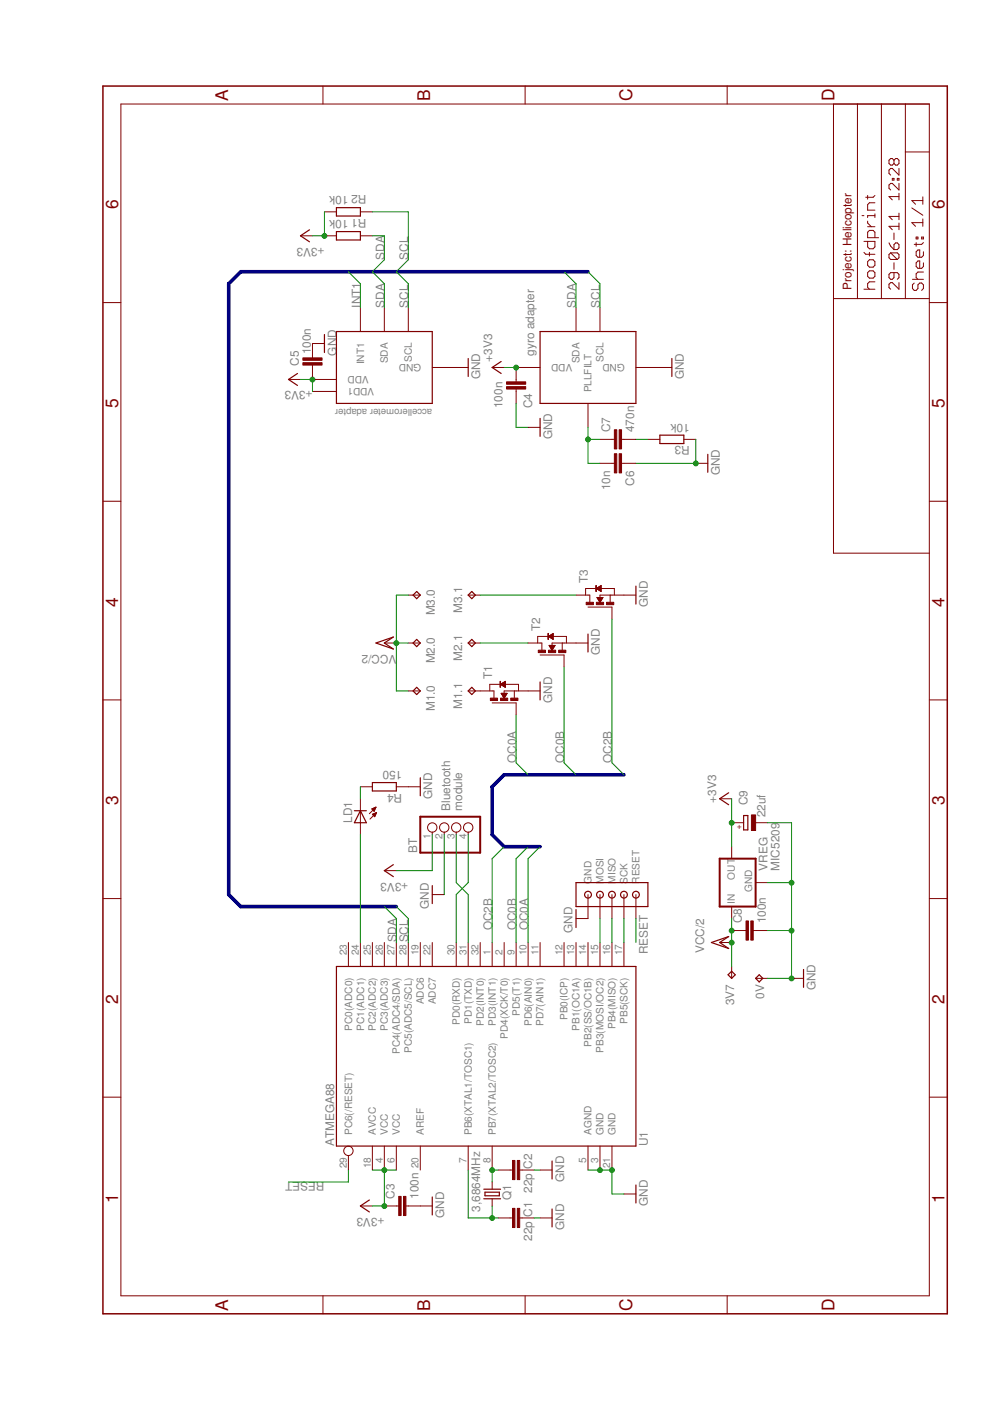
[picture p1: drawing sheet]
<svg xmlns="http://www.w3.org/2000/svg" width="210mm" height="297mm" viewBox="0 0 210 297" stroke-linecap="round" stroke-linejoin="round" font-family="sans-serif">
<g fill="#800000" stroke="#800000" stroke-width=".25">
<path d="M71.3 204.9v38.1z"/>
<path d="M71.3 204.9h63.5z"/>
<path d="M134.8 204.9v38.1z"/>
<path d="M71.3 243h63.5z"/>
<path d="M81.5 184.6l1.9-1.3z"/>
<path d="M81.5 184.6l1.9 1.3z"/>
<path d="M76.4 255.7l1.9-1.3z"/>
<path d="M76.4 255.7l1.9 1.3z"/>
<path d="M91.7 187.8v3.8z"/>
<path d="M134.8 70.3v15.2z"/>
<path d="M114.5 70.3h20.3z"/>
<path d="M114.5 70.3v15.2z"/>
<path d="M114.5 85.5h20.3z"/>
<path d="M91.7 70.3v15.2z"/>
<path d="M71.3 70.3h20.4z"/>
<path d="M71.3 70.3v15.2z"/>
<path d="M71.3 85.5h20.4z"/>
<path d="M142.4 76v3.8z"/>
<path d="M99.3 76v3.8z"/>
<path d="M104.3 77.9l2-1.3z"/>
<path d="M104.3 77.9l2 1.3z"/>
<path d="M61.2 80.5l1.9-1.3z"/>
<path d="M61.2 80.5l1.9 1.2z"/>
<path d="M134.8 251.2v3.9z"/>
<path d="M102.8 253.5h3.1z"/>
<path d="M105.9 252.8v.7z"/>
<path d="M102.8 252.8h3.1z"/>
<path d="M102.8 252.8v.7z"/>
<path d="M102.6 252.1h3.5z"/>
<path d="M102.6 254.2h3.5z"/>
<path d="M68.8 70.9v3.8z"/>
<path d="M114.5 88.7v3.8z"/>
<path d="M91.7 253.8v3.8z"/>
<path d="M117 246.2v3.8z"/>
<path d="M117 256.3v3.8z"/>
<path d="M71.3 49.1h5.1z"/>
<path d="M71.3 50.9h5.1z"/>
<path d="M71.3 49.1v1.8z"/>
<path d="M76.4 49.1v1.8z"/>
<path d="M71.3 44h5.1z"/>
<path d="M71.3 45.8h5.1z"/>
<path d="M71.3 44v1.8z"/>
<path d="M76.4 44v1.8z"/>
<path d="M63.7 50l1.9-1.3z"/>
<path d="M63.7 50l1.9 1.3z"/>
<path d="M122.1 192.2h15.3z"/>
<path d="M122.1 187.1v5.1z"/>
<path d="M122.1 187.1h15.3z"/>
<path d="M137.4 187.1v5.1z"/>
<path d="M122.1 192.8v3.9z"/>
<path d="M99.3 146.5l.7 .8z"/>
<path d="M99.3 146.5l.7-.8z"/>
<path d="M100 145.7l.8 .8z"/>
<path d="M100.8 146.5l-.8 .8z"/>
<path d="M88.3 145.7l.8 .8z"/>
<path d="M89.1 146.5l-.8 .8z"/>
<path d="M87.6 146.5l.7 .8z"/>
<path d="M87.6 146.5l.7-.8z"/>
<path d="M99.3 136.3l.7 .8z"/>
<path d="M100 135.6l-.7 .7z"/>
<path d="M100 135.6l.8 .7z"/>
<path d="M100.8 136.3l-.8 .8z"/>
<path d="M88.3 135.6l.8 .7z"/>
<path d="M89.1 136.3l-.8 .8z"/>
<path d="M87.6 136.3l.7 .8z"/>
<path d="M87.6 136.3l.7-.7z"/>
<path d="M99.3 126.2l.7 .7z"/>
<path d="M99.3 126.2l.7-.8z"/>
<path d="M100 125.4l.8 .8z"/>
<path d="M100.8 126.2l-.8 .7z"/>
<path d="M88.3 125.4l.8 .8z"/>
<path d="M89.1 126.2l-.8 .7z"/>
<path d="M87.6 126.2l.7 .7z"/>
<path d="M87.6 126.2l.7-.8z"/>
<path d="M139.9 92.3h5.1z"/>
<path d="M139.9 94h5.1z"/>
<path d="M139.9 92.3v1.7z"/>
<path d="M145 92.3v1.7z"/>
<path d="M150.1 96.3v3.8z"/>
<path d="M134.8 124.3v3.8z"/>
<path d="M124.7 134.4v3.8z"/>
<path d="M114.5 144.6v3.8z"/>
<path d="M155.9 206.7l-.8 .7z"/>
<path d="M154.4 206.7l.7 .7z"/>
<path d="M154.4 206.7l.7-.8z"/>
<path d="M155.1 205.9l.8 .8z"/>
<path d="M160.2 207.4l.8 .8z"/>
<path d="M160.2 207.4l.8-.7z"/>
<path d="M161 206.7l.7 .7z"/>
<path d="M161.7 207.4l-.7 .8z"/>
<path d="M170.4 205.5v3.8z"/>
<path d="M152.6 169.4l1.9-1.3z"/>
<path d="M152.6 169.4l1.9 1.2z"/>
<path d="M152.6 199.8l1.9-1.2z"/>
<path d="M152.6 199.8l1.9 1.3z"/>
<path d="M150.8 199.8l3.7 1.3z"/>
<path d="M150.8 199.8l3.7-1.2z"/>
<path d="M81.5 136.3l1.9-1.2z"/>
<path d="M81.5 136.3l1.9 1.3z"/>
<path d="M79.7 136.3l3.7 1.3z"/>
<path d="M79.7 136.3l3.7-1.2z"/>
<path d="M158.6 172.9v3.1z"/>
<path d="M157.7 172.9h.9z"/>
<path d="M157.7 176h.9z"/>
<path d="M157.7 172.9v3.1z"/>
<path d="M79 165.9h5z"/>
<path d="M79 167.7h5z"/>
<path d="M79 165.9v1.8z"/>
<path d="M84 165.9v1.8z"/>
<path d="M76.4 171.9l-1.3 2.5z"/>
<path d="M76.4 171.9l1.3 2.5z"/>
<path d="M75.1 171.9h1.3z"/>
<path d="M76.4 171.9h1.3z"/>
<path d="M75.1 174.4h1.3z"/>
<path d="M76.4 174.4h1.3z"/>
<path d="M89.1 164.9v3.8z"/>
</g>
<g fill="#800000" stroke="#800000" stroke-width=".21">
<path d="M132.3 199.8v5.1z"/>
<path d="M104.3 243v5.1z"/>
<path d="M99.3 243v5.1z"/>
<path d="M127.2 243v5.1z"/>
<path d="M129.7 243v5.1z"/>
<path d="M81.5 243v5.1z"/>
<path d="M84 243v5.1z"/>
<path d="M124.7 243v5.1z"/>
<path d="M89.1 243v5.1z"/>
<path d="M79 243v5.1z"/>
<path d="M129.7 199.8v5.1z"/>
<path d="M127.2 199.8v5.1z"/>
<path d="M124.7 199.8v5.1z"/>
<path d="M122.1 199.8v5.1z"/>
<path d="M119.6 199.8v5.1z"/>
<path d="M114.5 199.8v5.1z"/>
<path d="M112 199.8v5.1z"/>
<path d="M109.4 199.8v5.1z"/>
<path d="M106.9 199.8v5.1z"/>
<path d="M104.3 199.8v5.1z"/>
<path d="M101.8 199.8v5.1z"/>
<path d="M99.3 199.8v5.1z"/>
<path d="M96.7 199.8v5.1z"/>
<path d="M91.7 199.8v5.1z"/>
<path d="M89.1 199.8v5.1z"/>
<path d="M86.6 199.8v5.1z"/>
<path d="M84 199.8v5.1z"/>
<path d="M81.5 199.8v5.1z"/>
<path d="M79 199.8v5.1z"/>
<path d="M76.4 199.8v5.1z"/>
<path d="M73.9 199.8v5.1z"/>
<path d="M73.9 245v3.1z"/>
<path d="M91.7 176.4v.6z"/>
<path d="M94.2 176.4v.6z"/>
<path d="M96.7 176.4v.6z"/>
<path d="M99.3 176.4v.6z"/>
<path d="M81.5 184.6h2.5z"/>
<path d="M76.4 255.7h2.6z"/>
<path d="M91.7 189.7h2.5z"/>
<path d="M109.4 77.9h5.1z"/>
<path d="M134.8 77.9h5.1z"/>
<path d="M122.1 65.2v5.1z"/>
<path d="M127.2 65.2v5.1z"/>
<path d="M124.7 85.5v5.1z"/>
<path d="M66.3 80.5h5z"/>
<path d="M91.7 77.9h5z"/>
<path d="M81.5 65.2v5.1z"/>
<path d="M86.6 65.2v5.1z"/>
<path d="M66.3 83h5z"/>
<path d="M76.4 65.2v5.1z"/>
<path d="M139.9 77.9h2.5z"/>
<path d="M96.7 77.9h2.6z"/>
<path d="M104.3 77.9h2.6z"/>
<path d="M61.2 80.5h2.5z"/>
<path d="M132.3 253.1h2.5z"/>
<path d="M104.3 250.6v1.5z"/>
<path d="M104.3 254.2v1.5z"/>
<path d="M105.6 258.2h2.6z"/>
<path d="M110.7 258.2h2.5z"/>
<path d="M108.2 258.2h.5z"/>
<path d="M110.2 258.2h.5z"/>
<path d="M105.6 248.1h2.6z"/>
<path d="M110.7 248.1h2.5z"/>
<path d="M108.2 248.1h.5z"/>
<path d="M110.2 248.1h.5z"/>
<path d="M81.5 255.7h2.5z"/>
<path d="M86.6 255.7h2.5z"/>
<path d="M84 255.7h.5z"/>
<path d="M86.1 255.7h.5z"/>
<path d="M109.4 77.9v2.6z"/>
<path d="M109.4 83v2.5z"/>
<path d="M109.4 80.5v.5z"/>
<path d="M109.4 82.5v.5z"/>
<path d="M66.3 77.9v2.6z"/>
<path d="M66.3 72.8v2.6z"/>
<path d="M66.3 77.4v.5z"/>
<path d="M66.3 75.4v.5z"/>
<path d="M66.3 72.8h2.5z"/>
<path d="M112 90.6h2.5z"/>
<path d="M89.1 255.7h2.6z"/>
<path d="M114.5 248.1h2.5z"/>
<path d="M114.5 258.2h2.5z"/>
<path d="M68.8 50h2.5z"/>
<path d="M76.4 50h2.6z"/>
<path d="M68.8 44.9h2.5z"/>
<path d="M76.4 44.9h2.6z"/>
<path d="M63.7 50h2.6z"/>
<path d="M124.7 189.7v5.1z"/>
<path d="M127.2 189.7v5.1z"/>
<path d="M129.7 189.7v5.1z"/>
<path d="M132.3 189.7v5.1z"/>
<path d="M134.8 189.7v5.1z"/>
<path d="M122.1 194.8h2.6z"/>
<path d="M99.3 146.5h2.5z"/>
<path d="M86.6 146.5h2.5z"/>
<path d="M99.3 136.3h2.5z"/>
<path d="M86.6 136.3h2.5z"/>
<path d="M99.3 126.2h2.5z"/>
<path d="M86.6 126.2h2.5z"/>
<path d="M132.3 98.2h2.5z"/>
<path d="M127.2 98.2h2.5z"/>
<path d="M131.8 98.2h.5z"/>
<path d="M129.7 98.2h.6z"/>
<path d="M127.2 93.2h2.5z"/>
<path d="M132.3 93.2h2.5z"/>
<path d="M129.7 93.2h.6z"/>
<path d="M131.8 93.2h.5z"/>
<path d="M137.4 93.2h2.5z"/>
<path d="M145 93.2h2.5z"/>
<path d="M147.5 98.2h2.6z"/>
<path d="M101.8 146.5h2.5z"/>
<path d="M109.4 146.5h2.6z"/>
<path d="M109.4 149v2.6z"/>
<path d="M106.9 146.5v.5z"/>
<path d="M109 146.5v1.5z"/>
<path d="M104.3 149h5.1z"/>
<path d="M106.9 146.5h2.1z"/>
<path d="M107.1 145.1h2.8z"/>
<path d="M109.9 145.1v1.4z"/>
<path d="M104.7 146.5v1.5z"/>
<path d="M104.3 146.5h.4z"/>
<path d="M103.8 145.1v1.4z"/>
<path d="M103.8 145.1h2.3z"/>
<path d="M106.3 147l.6 1z"/>
<path d="M106.3 147h1.2z"/>
<path d="M107.5 147l-.6 1z"/>
<path d="M107.4 147v.2z"/>
<path d="M107.3 147v.3z"/>
<path d="M107.3 147v.4z"/>
<path d="M107.2 147v.5z"/>
<path d="M107.1 147v.6z"/>
<path d="M107.1 147v.7z"/>
<path d="M107 147v.8z"/>
<path d="M106.9 147v1z"/>
<path d="M106.8 147v1z"/>
<path d="M106.8 147v.8z"/>
<path d="M106.7 147v.7z"/>
<path d="M106.6 147v.6z"/>
<path d="M106.6 147v.5z"/>
<path d="M106.5 147v.4z"/>
<path d="M106.4 147v.3z"/>
<path d="M106.4 147v.2z"/>
<path d="M106.1 145.1l1-.6z"/>
<path d="M107.1 144.5v1.2z"/>
<path d="M106.1 145.1l1 .6z"/>
<path d="M107 144.6v1z"/>
<path d="M106.9 144.6v1z"/>
<path d="M106.8 144.7v.8z"/>
<path d="M106.7 144.7v.8z"/>
<path d="M106.6 144.8v.6z"/>
<path d="M106.5 144.9v.4z"/>
<path d="M106.4 144.9v.4z"/>
<path d="M106.4 144.9v.3z"/>
<path d="M106.3 145v.2z"/>
<path d="M106.2 145v.2z"/>
<path d="M109 146.5h.4z"/>
<path d="M112 136.3h2.5z"/>
<path d="M119.6 136.3h2.5z"/>
<path d="M119.6 138.9v2.5z"/>
<path d="M117 136.3v.5z"/>
<path d="M119.2 136.3v1.6z"/>
<path d="M114.5 138.9h5.1z"/>
<path d="M117 136.3h2.2z"/>
<path d="M117.3 134.9h2.8z"/>
<path d="M120.1 134.9v1.4z"/>
<path d="M114.9 136.3v1.6z"/>
<path d="M114.5 136.3h.4z"/>
<path d="M114 134.9v1.4z"/>
<path d="M114 134.9h2.3z"/>
<path d="M116.4 136.8l.6 1.1z"/>
<path d="M116.4 136.8h1.3z"/>
<path d="M117.7 136.8l-.7 1.1z"/>
<path d="M117.6 136.8v.2z"/>
<path d="M117.5 136.8v.3z"/>
<path d="M117.5 136.8v.4z"/>
<path d="M117.4 136.8v.5z"/>
<path d="M117.3 136.8v.6z"/>
<path d="M117.2 136.8v.7z"/>
<path d="M117.2 136.8v.8z"/>
<path d="M117.1 136.8v1z"/>
<path d="M117 136.8v1z"/>
<path d="M117 136.8v.9z"/>
<path d="M116.9 136.8v.8z"/>
<path d="M116.8 136.8v.7z"/>
<path d="M116.8 136.8v.6z"/>
<path d="M116.7 136.8v.5z"/>
<path d="M116.6 136.8v.4z"/>
<path d="M116.5 136.8v.3z"/>
<path d="M116.3 134.9l1-.6z"/>
<path d="M117.3 134.3v1.3z"/>
<path d="M116.3 134.9l1 .7z"/>
<path d="M117.2 134.3v1.2z"/>
<path d="M117.2 134.4v1.1z"/>
<path d="M117.1 134.4v1z"/>
<path d="M117 134.5v.9z"/>
<path d="M116.9 134.6v.7z"/>
<path d="M116.8 134.6v.7z"/>
<path d="M116.8 134.6v.6z"/>
<path d="M116.7 134.7v.5z"/>
<path d="M116.6 134.7v.4z"/>
<path d="M116.5 134.8v.3z"/>
<path d="M116.4 134.9v.1z"/>
<path d="M119.2 136.3h.4z"/>
<path d="M122.1 126.2h2.6z"/>
<path d="M129.7 126.2h2.6z"/>
<path d="M129.7 128.7v2.6z"/>
<path d="M127.2 126.2v.5z"/>
<path d="M129.4 126.2v1.5z"/>
<path d="M124.7 128.7h5z"/>
<path d="M127.2 126.2h2.2z"/>
<path d="M127.5 124.8h2.8z"/>
<path d="M130.3 124.8v1.4z"/>
<path d="M125.1 126.2v1.5z"/>
<path d="M124.7 126.2h.4z"/>
<path d="M124.2 124.8v1.4z"/>
<path d="M124.2 124.8h2.2z"/>
<path d="M126.6 126.7l.6 1z"/>
<path d="M126.6 126.7h1.2z"/>
<path d="M127.8 126.7l-.6 1z"/>
<path d="M127.7 126.7v.2z"/>
<path d="M127.7 126.7v.3z"/>
<path d="M127.6 126.7v.4z"/>
<path d="M127.5 126.7v.5z"/>
<path d="M127.4 126.7v.6z"/>
<path d="M127.4 126.7v.7z"/>
<path d="M127.3 126.7v.8z"/>
<path d="M127.2 126.7v1z"/>
<path d="M127.1 126.7v.9z"/>
<path d="M127.1 126.7v.8z"/>
<path d="M127 126.7v.7z"/>
<path d="M127 126.7v.6z"/>
<path d="M126.9 126.7v.5z"/>
<path d="M126.8 126.7v.4z"/>
<path d="M126.7 126.7v.3z"/>
<path d="M126.7 126.7v.1z"/>
<path d="M126.4 124.8l1.1-.7z"/>
<path d="M127.5 124.1v1.3z"/>
<path d="M126.4 124.8l1.1 .6z"/>
<path d="M127.4 124.2v1.2z"/>
<path d="M127.4 124.2v1.1z"/>
<path d="M127.3 124.2v1.1z"/>
<path d="M127.2 124.3v1z"/>
<path d="M127.1 124.3v.9z"/>
<path d="M127.1 124.4v.8z"/>
<path d="M127 124.4v.7z"/>
<path d="M127 124.5v.6z"/>
<path d="M126.9 124.5v.6z"/>
<path d="M126.8 124.5v.5z"/>
<path d="M126.7 124.6v.4z"/>
<path d="M126.7 124.6v.3z"/>
<path d="M126.6 124.7v.2z"/>
<path d="M129.4 126.2h.3z"/>
<path d="M132.3 126.2h2.5z"/>
<path d="M122.1 136.3h2.6z"/>
<path d="M112 146.5h2.5z"/>
<path d="M192 22.1h5z"/>
<path d="M186.9 22.1h5.1z"/>
<path d="M181.8 22.1h5.1z"/>
<path d="M176.7 22.1h5.1z"/>
<path d="M176.7 117.3h20.3z"/>
<path d="M176.7 63.3v54z"/>
<path d="M176.7 22.1v41.2z"/>
<path d="M192 32.2h5z"/>
<path d="M192 22.1v10.1z"/>
<path d="M192 32.2v31.1z"/>
<path d="M192 63.3h5z"/>
<path d="M186.9 63.3h5.1z"/>
<path d="M186.9 22.1v41.2z"/>
<path d="M181.8 63.3h5.1z"/>
<path d="M181.8 22.1v41.2z"/>
<path d="M176.7 63.3h5.1z"/>
<path d="M183.2 61.3h2.3z"/>
<path d="M184 60.9l.3 .4z"/>
<path d="M184 60.1v.8z"/>
<path d="M184 60.1l.3-.3z"/>
<path d="M184.3 59.8h1.2z"/>
<path d="M185.5 57.8v.8z"/>
<path d="M185.1 57.4l.4 .4z"/>
<path d="M184.3 57.4h.8z"/>
<path d="M184.3 57.4l-.3 .4z"/>
<path d="M184 57.8v.8z"/>
<path d="M184 58.6l.3 .4z"/>
<path d="M184.3 59h.8z"/>
<path d="M185.1 59l.4-.4z"/>
<path d="M185.5 55.5v.7z"/>
<path d="M185.1 55.1l.4 .4z"/>
<path d="M184.3 55.1h.8z"/>
<path d="M184.3 55.1l-.3 .4z"/>
<path d="M184 55.5v.7z"/>
<path d="M184 56.2l.3 .4z"/>
<path d="M184.3 56.6h.8z"/>
<path d="M185.5 56.2l-.4 .4z"/>
<path d="M183.6 53.9h1.9z"/>
<path d="M183.2 53.5l.4 .4z"/>
<path d="M184.3 53.5v.8z"/>
<path d="M183.2 51.2h2.3z"/>
<path d="M185.5 51.2v1.1z"/>
<path d="M185.5 52.3l-.4 .4z"/>
<path d="M184.3 52.7h.8z"/>
<path d="M184 52.3l.3 .4z"/>
<path d="M184 51.2v1.1z"/>
<path d="M184 50.4h2.3z"/>
<path d="M184 49.2v1.2z"/>
<path d="M184 49.2l.3-.3z"/>
<path d="M184.3 48.9h.8z"/>
<path d="M185.1 48.9l.4 .3z"/>
<path d="M185.5 49.2v1.2z"/>
<path d="M184 48.1h1.5z"/>
<path d="M184 47.3l.7 .8z"/>
<path d="M184 46.9v.4z"/>
<path d="M184 45.7v.4z"/>
<path d="M184 45.7h1.5z"/>
<path d="M185.5 45.3v.8z"/>
<path d="M182.8 45.7h.4z"/>
<path d="M184 44.6h1.5z"/>
<path d="M184 43.4v1.2z"/>
<path d="M184.3 43l-.3 .4z"/>
<path d="M184.3 43h1.2z"/>
<path d="M183.6 41.8h1.5z"/>
<path d="M185.1 41.8l.4-.4z"/>
<path d="M184 41.4v.8z"/>
<path d="M190.6 59.9v1.4z"/>
<path d="M189.2 59.9l1.4 1.4z"/>
<path d="M188.8 59.9h.4z"/>
<path d="M188.5 60.3l.3-.4z"/>
<path d="M188.5 60.3v.7z"/>
<path d="M188.5 61l.3 .3z"/>
<path d="M190.2 59.2l.4-.3z"/>
<path d="M190.6 58.2v.7z"/>
<path d="M190.2 57.8l.4 .4z"/>
<path d="M188.8 57.8h1.4z"/>
<path d="M188.8 57.8l-.3 .4z"/>
<path d="M188.5 58.2v.7z"/>
<path d="M188.5 58.9l.3 .3z"/>
<path d="M188.8 59.2h.4z"/>
<path d="M189.2 59.2l.3-.3z"/>
<path d="M189.5 57.8v1.1z"/>
<path d="M189.5 55.7v1.4z"/>
<path d="M188.8 55h1.4z"/>
<path d="M188.5 54.7l.3 .3z"/>
<path d="M188.5 54v.7z"/>
<path d="M188.5 54l.3-.4z"/>
<path d="M188.8 53.6h1.4z"/>
<path d="M190.2 53.6l.4 .4z"/>
<path d="M190.6 54v.7z"/>
<path d="M190.6 54.7l-.4 .3z"/>
<path d="M188.8 53.6l1.4 1.4z"/>
<path d="M188.5 51.5l.3 .7z"/>
<path d="M188.8 52.2l.7 .7z"/>
<path d="M189.5 52.9h.7z"/>
<path d="M190.6 52.6l-.4 .3z"/>
<path d="M190.6 51.9v.7z"/>
<path d="M190.2 51.5l.4 .4z"/>
<path d="M189.9 51.5h.3z"/>
<path d="M189.9 51.5l-.4 .4z"/>
<path d="M189.5 51.9v1z"/>
<path d="M189.5 49.4v1.4z"/>
<path d="M188.5 48l.7 .7z"/>
<path d="M188.5 48h2.1z"/>
<path d="M190.6 47.3v1.4z"/>
<path d="M188.5 45.9l.7 .7z"/>
<path d="M188.5 45.9h2.1z"/>
<path d="M190.6 45.2v1.4z"/>
<path d="M188.5 41.7l.7 .7z"/>
<path d="M188.5 41.7h2.1z"/>
<path d="M190.6 41v1.4z"/>
<path d="M190.6 38.9v1.4z"/>
<path d="M189.2 38.9l1.4 1.4z"/>
<path d="M188.8 38.9h.4z"/>
<path d="M188.5 39.2l.3-.3z"/>
<path d="M188.5 39.2v.7z"/>
<path d="M188.5 39.9l.3 .4z"/>
<path d="M189.2 37.8v.4z"/>
<path d="M189.2 37.8h.3z"/>
<path d="M189.5 37.8v.4z"/>
<path d="M189.2 38.2h.3z"/>
<path d="M190.2 37.8v.4z"/>
<path d="M190.2 37.8h.4z"/>
<path d="M190.6 37.8v.4z"/>
<path d="M190.2 38.2h.4z"/>
<path d="M190.6 35.7v1.4z"/>
<path d="M189.2 35.7l1.4 1.4z"/>
<path d="M188.8 35.7h.4z"/>
<path d="M188.8 35.7l-.3 .4z"/>
<path d="M188.5 36.1v.7z"/>
<path d="M188.5 36.8l.3 .3z"/>
<path d="M188.5 34.7l.3 .3z"/>
<path d="M188.5 34v.7z"/>
<path d="M188.5 34l.3-.4z"/>
<path d="M188.8 33.6h.4z"/>
<path d="M189.2 33.6l.3 .4z"/>
<path d="M189.5 34l.4-.4z"/>
<path d="M189.9 33.6h.3z"/>
<path d="M190.2 33.6l.4 .4z"/>
<path d="M190.6 34v.7z"/>
<path d="M190.2 35l.4-.3z"/>
<path d="M189.9 35h.3z"/>
<path d="M189.5 34.7l.4 .3z"/>
<path d="M189.2 35l.3-.3z"/>
<path d="M188.8 35h.4z"/>
<path d="M189.5 34v.7z"/>
<path d="M193.3 47.2l.8 .8z"/>
<path d="M193.3 47.2h2.4z"/>
<path d="M195.7 46.4v1.6z"/>
<path d="M193.3 44.1l2.4 1.5z"/>
<path d="M193.3 42.5l.8 .8z"/>
<path d="M193.3 42.5h2.4z"/>
<path d="M195.7 41.7v1.6z"/>
<path d="M193.8 60l-.3 .4z"/>
<path d="M193.5 60.4v.8z"/>
<path d="M193.5 61.2l.3 .4z"/>
<path d="M193.8 61.6h.4z"/>
<path d="M194.6 61.2l-.4 .4z"/>
<path d="M194.6 60.4v.8z"/>
<path d="M194.6 60.4l.4-.4z"/>
<path d="M195 60h.4z"/>
<path d="M195.4 60l.4 .4z"/>
<path d="M195.8 60.4v.8z"/>
<path d="M195.8 61.2l-.4 .4z"/>
<path d="M193.5 59.2h2.3z"/>
<path d="M194.2 58.8l.4 .4z"/>
<path d="M194.2 58.1v.7z"/>
<path d="M194.2 58.1l.4-.4z"/>
<path d="M194.6 57.7h1.2z"/>
<path d="M195.8 55.7v.8z"/>
<path d="M195.8 56.5l-.4 .4z"/>
<path d="M194.6 56.9h.8z"/>
<path d="M194.2 56.5l.4 .4z"/>
<path d="M194.2 55.7v.8z"/>
<path d="M194.6 55.3l-.4 .4z"/>
<path d="M194.6 55.3h.4z"/>
<path d="M195 55.3v1.6z"/>
<path d="M195.8 53.4v.8z"/>
<path d="M195.8 54.2l-.4 .3z"/>
<path d="M194.6 54.5h.8z"/>
<path d="M194.2 54.2l.4 .3z"/>
<path d="M194.2 53.4v.8z"/>
<path d="M194.2 53.4l.4-.4z"/>
<path d="M194.6 53h.4z"/>
<path d="M195 53v1.5z"/>
<path d="M193.8 51.8h1.6z"/>
<path d="M195.8 51.4l-.4 .4z"/>
<path d="M194.2 51.4v.8z"/>
<path d="M194.2 50.3v.4z"/>
<path d="M194.2 50.3h.4z"/>
<path d="M194.6 50.3v.4z"/>
<path d="M194.2 50.7h.4z"/>
<path d="M195.4 50.3v.4z"/>
<path d="M195.4 50.3h.4z"/>
<path d="M195.8 50.3v.4z"/>
<path d="M195.4 50.7h.4z"/>
<path d="M25.6 274.7h171.4z"/>
<path d="M68.5 274.7v3.8z"/>
<path d="M111.3 274.7v3.8z"/>
<path d="M154.2 274.7v3.8z"/>
<path d="M197 22.1v252.6z"/>
<path d="M197 232.6h3.8z"/>
<path d="M197 190.5h3.8z"/>
<path d="M197 148.4h3.8z"/>
<path d="M197 106.3h3.8z"/>
<path d="M197 64.2h3.8z"/>
<path d="M25.6 22.1h171.4z"/>
<path d="M68.5 18.2v3.9z"/>
<path d="M111.3 18.2v3.9z"/>
<path d="M154.2 18.2v3.9z"/>
<path d="M25.6 22.1v252.6z"/>
<path d="M21.8 232.6h3.8z"/>
<path d="M21.8 190.5h3.8z"/>
<path d="M21.8 148.4h3.8z"/>
<path d="M21.8 106.3h3.8z"/>
<path d="M21.8 64.2h3.8z"/>
<path d="M155.1 204.9v2.5z"/>
<path d="M160.2 207.4h2.5z"/>
<path d="M167.8 207.4h2.6z"/>
<path d="M152.6 169.4h2.5z"/>
<path d="M152.6 199.8h2.5z"/>
<path d="M81.5 136.3h2.5z"/>
<path d="M155.1 192.2v2.6z"/>
<path d="M160.2 187.1h2.5z"/>
<path d="M155.1 179.5v2.6z"/>
<path d="M155.1 197.3h2.6z"/>
<path d="M160.2 197.3h2.5z"/>
<path d="M157.7 197.3h.5z"/>
<path d="M159.7 197.3h.5z"/>
<path d="M160.2 174.4h2.5z"/>
<path d="M155.1 174.4h2.6z"/>
<path d="M76.4 166.8h2.6z"/>
<path d="M84 166.8h2.6z"/>
<path d="M76.4 169.4v2.5z"/>
<path d="M76.4 174.4v2.6z"/>
<path d="M76.4 171.9v2.5z"/>
<path d="M78.4 173.7l1.4-1.4z"/>
<path d="M78.3 172.5l1.4-1.4z"/>
<path d="M79.8 172.3l-.3 .9z"/>
<path d="M79 172.7l.5 .5z"/>
<path d="M79 172.7l.8-.4z"/>
<path d="M79.7 172.3v.4z"/>
<path d="M79.5 172.4v.5z"/>
<path d="M79.4 172.4v.7z"/>
<path d="M79.3 172.5v.5z"/>
<path d="M79.2 172.5v.4z"/>
<path d="M79.1 172.6v.2z"/>
<path d="M79.7 171.1l-.4 .9z"/>
<path d="M78.8 171.5l.5 .5z"/>
<path d="M78.8 171.5l.9-.4z"/>
<path d="M79.5 171.2v.3z"/>
<path d="M79.4 171.3v.5z"/>
<path d="M79.3 171.3v.7z"/>
<path d="M79.2 171.3v.6z"/>
<path d="M79.1 171.4v.3z"/>
<path d="M79 171.4v.2z"/>
<path d="M86.6 166.8h2.5z"/>
</g>
<g fill="none" stroke="#800000" stroke-width=".21">
<circle cx="91.7" cy="175.4" r=".99"/>
<circle cx="94.2" cy="175.4" r=".99"/>
<circle cx="96.7" cy="175.4" r=".99"/>
<circle cx="99.3" cy="175.4" r=".99"/>
<circle cx="73.9" cy="244" r=".99"/>
</g>
<g fill="#800000" stroke="#800000" stroke-width=".42">
<path d="M101.8 173.2v7.6z"/>
<path d="M89.1 173.2h12.7z"/>
<path d="M89.1 173.2v7.6z"/>
<path d="M89.1 180.8h12.7z"/>
<path d="M160.2 182.1v10.1z"/>
<path d="M152.6 182.1h7.6z"/>
<path d="M152.6 182.1v10.1z"/>
<path d="M152.6 192.2h7.6z"/>
</g>
<g fill="#800000" stroke="#800000" stroke-width=".21">
<path d="M109.7 256.2h.5v4.1h-.5z"/>
<path d="M108.7 256.2h.5v4.1h-.5z"/>
<path d="M109.7 246h.5v4.1h-.5z"/>
<path d="M108.7 246h.5v4.1h-.5z"/>
<path d="M85.6 253.7h.5v4h-.5z"/>
<path d="M84.5 253.7h.5v4h-.5z"/>
<path d="M107.4 82h4.1v.5h-4.1z"/>
<path d="M107.4 81h4.1v.5h-4.1z"/>
<path d="M64.2 75.9h4.1v.5h-4.1z"/>
<path d="M64.2 76.9h4.1v.5h-4.1z"/>
<path d="M130.3 96.2h.5v4.1h-.5z"/>
<path d="M131.3 96.2h.5v4.1h-.5z"/>
<path d="M131.3 91.1h.5v4.1h-.5z"/>
<path d="M130.3 91.1h.5v4.1h-.5z"/>
<path d="M104 148h1.5v.5h-1.5z"/>
<path d="M106.1 148h1.6v.5h-1.6z"/>
<path d="M108.3 148h1.5v.5h-1.5z"/>
<path d="M106 144.5h.1v1.2h-.1z"/>
<path d="M114.1 137.9h1.6v.5h-1.6z"/>
<path d="M116.3 137.9h1.5v.5h-1.5z"/>
<path d="M118.4 137.9h1.6v.5h-1.6z"/>
<path d="M116.2 134.3h.1v1.3h-.1z"/>
<path d="M124.3 127.7h1.5v.5h-1.5z"/>
<path d="M126.4 127.7h1.6v.5h-1.6z"/>
<path d="M128.6 127.7h1.5v.5h-1.5z"/>
<path d="M126.3 124.1h.1v1.3h-.1z"/>
<path d="M159.2 195.3h.5v4h-.5z"/>
<path d="M158.2 195.3h.5v4h-.5z"/>
<path d="M159.3 172.8h.9v3.3h-.9z"/>
</g>
<g fill="none" stroke="#800000" stroke-width=".25">
<circle cx="124.7" cy="189.7" r=".72"/>
<circle cx="127.2" cy="189.7" r=".72"/>
<circle cx="129.7" cy="189.7" r=".72"/>
<circle cx="132.3" cy="189.7" r=".72"/>
<circle cx="134.8" cy="189.7" r=".72"/>
</g>
<g fill="#800000" stroke="#800000" stroke-width=".32">
<path d="M21.8 278.5h179z"/>
<path d="M200.8 18.2v260.3z"/>
<path d="M21.8 18.2h179z"/>
<path d="M21.8 18.2v260.3z"/>
</g>
<g fill="#000080" stroke="#000080" stroke-width=".76">
<path d="M51 57.6h73.7z"/>
<path d="M51 57.6l-2.5 2.6z"/>
<path d="M48.5 60.2v129.5z"/>
<path d="M48.5 189.7l2.5 2.5z"/>
<path d="M51 192.2h33z"/>
<path d="M106.9 179.5h7.6z"/>
<path d="M104.3 177l2.6 2.5z"/>
<path d="M104.3 166.8v10.2z"/>
<path d="M104.3 166.8l2.6-2.5z"/>
<path d="M106.9 164.3h25.4z"/>
</g>
<g fill="#008000" stroke="#008000" stroke-width=".21">
<path d="M96.7 189.7v10.1z"/>
<path d="M99.3 187.1l-2.6 2.6z"/>
<path d="M99.3 177v10.1z"/>
<path d="M99.3 189.7v10.1z"/>
<path d="M96.7 187.1l2.6 2.6z"/>
<path d="M96.7 177v10.1z"/>
<path d="M94.2 177v12.7z"/>
<path d="M129.7 253.1h2.6z"/>
<path d="M124.7 248.1h2.5z"/>
<path d="M127.2 248.1h2.5z"/>
<path d="M129.7 248.1v5z"/>
<path d="M109.4 90.6h2.6z"/>
<path d="M109.4 85.5v5.1z"/>
<path d="M113.2 248.1h1.3z"/>
<path d="M113.2 258.2h1.3z"/>
<path d="M147.5 93.2v5z"/>
<path d="M134.8 98.2h12.7z"/>
<path d="M162.7 207.4h5.1z"/>
<path d="M167.8 197.3v10.1z"/>
<path d="M167.8 187.1v10.2z"/>
<path d="M162.7 187.1h5.1z"/>
<path d="M162.7 197.3h5.1z"/>
<path d="M167.8 174.4v12.7z"/>
<path d="M162.7 174.4h5.1z"/>
<path d="M91.7 177v7.6z"/>
<path d="M84 184.6h7.7z"/>
<path d="M106.9 77.9h2.5z"/>
<path d="M63.7 80.5h2.6z"/>
<path d="M66.3 80.5v2.5z"/>
<path d="M81.5 248.1h2.5z"/>
<path d="M79 248.1h2.5z"/>
<path d="M81.5 248.1v7.6z"/>
<path d="M79 255.7h2.5z"/>
<path d="M66.3 50h2.5z"/>
<path d="M68.8 44.9v5.1z"/>
<path d="M155.1 169.4v5z"/>
<path d="M155.1 174.4v5.1z"/>
<path d="M86.6 194.8v5z"/>
<path d="M84 192.2l2.6 2.6z"/>
<path d="M127.2 60.2v5z"/>
<path d="M124.7 57.6l2.5 2.6z"/>
<path d="M86.6 60.2v5z"/>
<path d="M84 57.6l2.6 2.6z"/>
<path d="M84 57.6l2.6-2.5z"/>
<path d="M86.6 44.9v10.2z"/>
<path d="M79 44.9h7.6z"/>
<path d="M84 194.8v5z"/>
<path d="M81.5 192.2l2.5 2.6z"/>
<path d="M122.1 60.2v5z"/>
<path d="M119.6 57.6l2.5 2.6z"/>
<path d="M81.5 60.2v5z"/>
<path d="M79 57.6l2.5 2.6z"/>
<path d="M79 57.6l2.5-2.5z"/>
<path d="M81.5 50v5.1z"/>
<path d="M79 50h2.5z"/>
<path d="M104.3 248.1h1.3z"/>
<path d="M104.3 248.1v2.5z"/>
<path d="M104.3 258.2h1.3z"/>
<path d="M99.3 258.2h5z"/>
<path d="M99.3 248.1v10.1z"/>
<path d="M104.3 255.7v2.5z"/>
<path d="M76.4 60.2v5z"/>
<path d="M73.9 57.6l2.5 2.6z"/>
<path d="M127.2 194.8v5z"/>
<path d="M129.7 194.8v5z"/>
<path d="M132.3 194.8v5z"/>
<path d="M134.8 194.8v5z"/>
<path d="M73.9 248.1v2.5z"/>
<path d="M61.2 250.6h12.7z"/>
<path d="M134.8 93.2h2.6z"/>
<path d="M101.8 136.3h10.2z"/>
<path d="M101.8 126.2h20.3z"/>
<path d="M104.3 182.1v17.7z"/>
<path d="M106.9 179.5l-2.6 2.6z"/>
<path d="M129.7 131.3v30.4z"/>
<path d="M129.7 161.7l2.6 2.6z"/>
<path d="M109.4 182.1v17.7z"/>
<path d="M109.4 182.1l2.6-2.6z"/>
<path d="M119.6 141.4v20.3z"/>
<path d="M119.6 161.7l2.5 2.6z"/>
<path d="M112 182.1v17.7z"/>
<path d="M114.5 179.5l-2.5 2.6z"/>
<path d="M109.4 151.6v10.1z"/>
<path d="M109.4 161.7l2.6 2.6z"/>
<path d="M124.7 98.2h2.5z"/>
<path d="M124.7 93.2v5z"/>
<path d="M124.7 90.6v2.6z"/>
<path d="M124.7 93.2h2.5z"/>
<path d="M84 146.5h2.6z"/>
<path d="M84 126.2h2.6z"/>
<path d="M84 126.2v10.1z"/>
<path d="M84 136.3h2.6z"/>
<path d="M84 136.3v10.2z"/>
<path d="M155.1 194.8v2.5z"/>
<path d="M155.1 197.3v2.5z"/>
<path d="M155.1 199.8v5.1z"/>
<path d="M76.4 177v22.8z"/>
<path d="M76.4 166.8v2.6z"/>
<circle cx="127.2" cy="248.1" r=".51"/>
<circle cx="129.7" cy="248.1" r=".51"/>
<circle cx="147.5" cy="98.3" r=".51"/>
<circle cx="167.8" cy="207.5" r=".51"/>
<circle cx="167.8" cy="197.3" r=".51"/>
<circle cx="167.8" cy="187.2" r=".51"/>
<circle cx="109.4" cy="77.9" r=".51"/>
<circle cx="66.3" cy="80.5" r=".51"/>
<circle cx="81.5" cy="248.1" r=".51"/>
<circle cx="81.5" cy="255.7" r=".51"/>
<circle cx="68.8" cy="50" r=".51"/>
<circle cx="155.1" cy="174.5" r=".51"/>
<circle cx="104.3" cy="248.1" r=".51"/>
<circle cx="104.3" cy="258.2" r=".51"/>
<circle cx="124.7" cy="93.2" r=".51"/>
<circle cx="84" cy="136.4" r=".51"/>
<circle cx="155.1" cy="199.9" r=".51"/>
<circle cx="155.1" cy="197.3" r=".51"/>
</g>
<g font-size="3.7" fill="#800000">
<text x="48.4" y="21.5" transform="rotate(-90 48.4 21.5)">A</text>
<text x="91.2" y="21.5" transform="rotate(-90 91.2 21.5)">B</text>
<text x="134.1" y="21.5" transform="rotate(-90 134.1 21.5)">C</text>
<text x="176.9" y="21.5" transform="rotate(-90 176.9 21.5)">D</text>
<text x="25" y="44.4" transform="rotate(-90 25 44.4)">6</text>
<text x="200.2" y="44.4" transform="rotate(-90 200.2 44.4)">6</text>
<text x="25" y="86.5" transform="rotate(-90 25 86.5)">5</text>
<text x="200.2" y="86.5" transform="rotate(-90 200.2 86.5)">5</text>
<text x="25" y="128.6" transform="rotate(-90 25 128.6)">4</text>
<text x="200.2" y="128.6" transform="rotate(-90 200.2 128.6)">4</text>
<text x="25" y="170.8" transform="rotate(-90 25 170.8)">3</text>
<text x="200.2" y="170.8" transform="rotate(-90 200.2 170.8)">3</text>
<text x="25" y="212.9" transform="rotate(-90 25 212.9)">2</text>
<text x="200.2" y="212.9" transform="rotate(-90 200.2 212.9)">2</text>
<text x="25" y="255" transform="rotate(-90 25 255)">1</text>
<text x="200.2" y="255" transform="rotate(-90 200.2 255)">1</text>
<text x="48.4" y="277.9" transform="rotate(-90 48.4 277.9)">A</text>
<text x="91.2" y="277.9" transform="rotate(-90 91.2 277.9)">B</text>
<text x="134.1" y="277.9" transform="rotate(-90 134.1 277.9)">C</text>
<text x="176.9" y="277.9" transform="rotate(-90 176.9 277.9)">D</text>
</g>
<g font-size="2.5" fill="#808080">
<text x="73.9" y="41.6" transform="rotate(-180 73.9 41.6)">10k</text>
<text x="77.7" y="41.3" transform="rotate(-180 77.7 41.3)">R2</text>
<text x="73.9" y="46.7" transform="rotate(-180 73.9 46.7)">10k</text>
<text x="77.7" y="46.4" transform="rotate(-180 77.7 46.4)">R1</text>
<text x="68.8" y="52.5" transform="rotate(-180 68.8 52.5)">+3V3</text>
<text x="81.5" y="55.1" transform="rotate(-90 81.5 55.1)">SDA</text>
<text x="86.6" y="55.1" transform="rotate(-90 86.6 55.1)">SCL</text>
<text x="76.4" y="65.2" transform="rotate(-90 76.4 65.2)">INT1</text>
<text x="81.5" y="65.2" transform="rotate(-90 81.5 65.2)">SDA</text>
<text x="86.6" y="65.2" transform="rotate(-90 86.6 65.2)">SCL</text>
<text x="122.1" y="65.2" transform="rotate(-90 122.1 65.2)">SDA</text>
<text x="127.2" y="65.2" transform="rotate(-90 127.2 65.2)">SCL</text>
<text x="63.3" y="77.6" transform="rotate(-90 63.3 77.6)">C5</text>
<text x="65.9" y="75.1" transform="rotate(-90 65.9 75.1)">100n</text>
<text x="71.3" y="75.4" transform="rotate(-90 71.3 75.4)">GND</text>
<text x="104.3" y="76.7" transform="rotate(-90 104.3 76.7)">+3V3</text>
<text x="113.2" y="75.4" transform="rotate(-90 113.2 75.4)">gyro adapter</text>
<text x="66.3" y="83" transform="rotate(-180 66.3 83)">+3V3</text>
<text x="101.8" y="80.5" transform="rotate(-90 101.8 80.5)">GND</text>
<text x="145" y="80.5" transform="rotate(-90 145 80.5)">GND</text>
<text x="106.5" y="86.6" transform="rotate(-90 106.5 86.6)">100n</text>
<text x="112.9" y="86.6" transform="rotate(-90 112.9 86.6)">C4</text>
<text x="146.2" y="89.9" transform="rotate(-180 146.2 89.9)">10k</text>
<text x="117" y="93.2" transform="rotate(-90 117 93.2)">GND</text>
<text x="129.4" y="91.6" transform="rotate(-90 129.4 91.6)">C7</text>
<text x="134.4" y="91.6" transform="rotate(-90 134.4 91.6)">470n</text>
<text x="146.2" y="94.7" transform="rotate(-180 146.2 94.7)">R3</text>
<text x="152.6" y="100.8" transform="rotate(-90 152.6 100.8)">GND</text>
<text x="129.4" y="104" transform="rotate(-90 129.4 104)">10n</text>
<text x="134.4" y="103" transform="rotate(-90 134.4 103)">C6</text>
<text x="124.7" y="123.6" transform="rotate(-90 124.7 123.6)">T3</text>
<text x="92.2" y="130.5" transform="rotate(-90 92.2 130.5)">M3.0</text>
<text x="98" y="130" transform="rotate(-90 98 130)">M3.1</text>
<text x="137.4" y="128.7" transform="rotate(-90 137.4 128.7)">GND</text>
<text x="114.5" y="133.8" transform="rotate(-90 114.5 133.8)">T2</text>
<text x="84" y="138.9" transform="rotate(-180 84 138.9)">VCC/2</text>
<text x="92.2" y="140.6" transform="rotate(-90 92.2 140.6)">M2.0</text>
<text x="98" y="140.1" transform="rotate(-90 98 140.1)">M2.1</text>
<text x="104.3" y="144" transform="rotate(-90 104.3 144)">T1</text>
<text x="127.2" y="138.9" transform="rotate(-90 127.2 138.9)">GND</text>
<text x="117" y="149" transform="rotate(-90 117 149)">GND</text>
<text x="92.2" y="150.8" transform="rotate(-90 92.2 150.8)">M1.0</text>
<text x="98" y="150.3" transform="rotate(-90 98 150.3)">M1.1</text>
<text x="109.4" y="161.7" transform="rotate(-90 109.4 161.7)">OC0A</text>
<text x="119.6" y="161.7" transform="rotate(-90 119.6 161.7)">OC0B</text>
<text x="129.7" y="161.7" transform="rotate(-90 129.7 161.7)">OC2B</text>
<text x="85.3" y="163.5" transform="rotate(-180 85.3 163.5)">150</text>
<text x="85.3" y="168.3" transform="rotate(-180 85.3 168.3)">R4</text>
<text x="91.7" y="169.3" transform="rotate(-90 91.7 169.3)">GND</text>
<text x="95.5" y="171.9" transform="rotate(-90 95.5 171.9)">Bluetooth</text>
<text x="98" y="171.9" transform="rotate(-90 98 171.9)">module</text>
<text x="151.8" y="170.2" transform="rotate(-90 151.8 170.2)">+3V3</text>
<text x="158.5" y="170.7" transform="rotate(-90 158.5 170.7)">C9</text>
<text x="162.3" y="173.3" transform="rotate(-90 162.3 173.3)">22uf</text>
<text x="74.6" y="174.4" transform="rotate(-90 74.6 174.4)">LD1</text>
<text x="88.5" y="180.8" transform="rotate(-90 88.5 180.8)">BT</text>
<text x="162.8" y="184.6" transform="rotate(-90 162.8 184.6)">VREG</text>
<text x="165.3" y="184.6" transform="rotate(-90 165.3 184.6)">MIC5209</text>
<text x="86.6" y="187.1" transform="rotate(-180 86.6 187.1)">+3V3</text>
<text x="90.9" y="192.7" transform="rotate(-90 90.9 192.7)">GND</text>
<text x="104.3" y="197.3" transform="rotate(-90 104.3 197.3)">OC2B</text>
<text x="109.4" y="197.3" transform="rotate(-90 109.4 197.3)">OC0B</text>
<text x="112" y="197.3" transform="rotate(-90 112 197.3)">OC0A</text>
<text x="121.4" y="197.7" transform="rotate(-90 121.4 197.7)">GND</text>
<text x="157.3" y="195.8" transform="rotate(-90 157.3 195.8)">C8</text>
<text x="162.4" y="195.8" transform="rotate(-90 162.4 195.8)">100n</text>
<text x="84" y="199.8" transform="rotate(-90 84 199.8)">SDA</text>
<text x="86.6" y="199.8" transform="rotate(-90 86.6 199.8)">SCL</text>
<text x="137.4" y="202.4" transform="rotate(-90 137.4 202.4)">RESET</text>
<text x="149.3" y="202.1" transform="rotate(-90 149.3 202.1)">VCC/2</text>
<text x="172.9" y="210" transform="rotate(-90 172.9 210)">GND</text>
<text x="155.6" y="213.2" transform="rotate(-90 155.6 213.2)">3V7</text>
<text x="162" y="211.8" transform="rotate(-90 162 211.8)">0V</text>
<text x="70.8" y="243" transform="rotate(-90 70.8 243)">ATMEGA88</text>
<text x="137.4" y="243" transform="rotate(-90 137.4 243)">U1</text>
<text x="68.8" y="250.6" transform="rotate(-180 68.8 250.6)">RESET</text>
<text x="112.9" y="247.8" transform="rotate(-90 112.9 247.8)">C2</text>
<text x="119.6" y="250.6" transform="rotate(-90 119.6 250.6)">GND</text>
<text x="83.7" y="254.2" transform="rotate(-90 83.7 254.2)">C3</text>
<text x="88.7" y="254.2" transform="rotate(-90 88.7 254.2)">100n</text>
<text x="101.8" y="257" transform="rotate(-90 101.8 257)">3,6864MHz</text>
<text x="108.4" y="254.4" transform="rotate(-90 108.4 254.4)">Q1</text>
<text x="112.9" y="258" transform="rotate(-90 112.9 258)">C1</text>
<text x="112.9" y="252.9" transform="rotate(-90 112.9 252.9)">22p</text>
<text x="137.4" y="255.7" transform="rotate(-90 137.4 255.7)">GND</text>
<text x="81.5" y="258.2" transform="rotate(-180 81.5 258.2)">+3V3</text>
<text x="94.2" y="258.2" transform="rotate(-90 94.2 258.2)">GND</text>
<text x="112.9" y="263.1" transform="rotate(-90 112.9 263.1)">22p</text>
<text x="119.6" y="260.8" transform="rotate(-90 119.6 260.8)">GND</text>
</g>
<text font-size="2.5" fill="#800000" x="180.5" y="61.4" transform="rotate(-90 180.5 61.4)">Project: Helicopter</text>
<g font-size="2.1" fill="#808080">
<text x="77.2" y="77.3" transform="rotate(-90 77.2 77.3)">INT1</text>
<text x="82.3" y="77" transform="rotate(-90 82.3 77)">SDA</text>
<text x="87.3" y="76.8" transform="rotate(-90 87.3 76.8)">SCL</text>
<text x="89.3" y="77.2" transform="rotate(-180 89.3 77.2)">GND</text>
<text x="121.4" y="77.2" transform="rotate(-180 121.4 77.2)">VDD</text>
<text x="122.9" y="77" transform="rotate(-90 122.9 77)">SDA</text>
<text x="128" y="76.8" transform="rotate(-90 128 76.8)">SCL</text>
<text x="132.5" y="77.2" transform="rotate(-180 132.5 77.2)">GND</text>
<text x="78.2" y="79.7" transform="rotate(-180 78.2 79.7)">VDD</text>
<text x="79.4" y="82.2" transform="rotate(-180 79.4 82.2)">VDD1</text>
<text x="125.4" y="83.2" transform="rotate(-90 125.4 83.2)">PLLFILT</text>
<text x="91.3" y="177.9" transform="rotate(-90 91.3 177.9)">1</text>
<text x="93.8" y="177.9" transform="rotate(-90 93.8 177.9)">2</text>
<text x="96.4" y="177.9" transform="rotate(-90 96.4 177.9)">3</text>
<text x="98.9" y="177.9" transform="rotate(-90 98.9 177.9)">4</text>
<text x="125.4" y="187.3" transform="rotate(-90 125.4 187.3)">GND</text>
<text x="128" y="187.3" transform="rotate(-90 128 187.3)">MOSI</text>
<text x="130.5" y="187.3" transform="rotate(-90 130.5 187.3)">MISO</text>
<text x="133" y="187.3" transform="rotate(-90 133 187.3)">SCK</text>
<text x="135.6" y="187.3" transform="rotate(-90 135.6 187.3)">RESET</text>
<text x="155.8" y="191.6" transform="rotate(-90 155.8 191.6)">IN</text>
<text x="155.8" y="186.5" transform="rotate(-90 155.8 186.5)">OUT</text>
<text x="159.5" y="189.2" transform="rotate(-90 159.5 189.2)">GND</text>
<text x="73.5" y="202.6" transform="rotate(-90 73.5 202.6)">23</text>
<text x="76.1" y="202.6" transform="rotate(-90 76.1 202.6)">24</text>
<text x="78.6" y="202.6" transform="rotate(-90 78.6 202.6)">25</text>
<text x="81.1" y="202.6" transform="rotate(-90 81.1 202.6)">26</text>
<text x="83.7" y="202.6" transform="rotate(-90 83.7 202.6)">27</text>
<text x="86.2" y="202.6" transform="rotate(-90 86.2 202.6)">28</text>
<text x="88.8" y="202.6" transform="rotate(-90 88.8 202.6)">19</text>
<text x="91.3" y="202.6" transform="rotate(-90 91.3 202.6)">22</text>
<text x="96.4" y="202.6" transform="rotate(-90 96.4 202.6)">30</text>
<text x="98.9" y="202.6" transform="rotate(-90 98.9 202.6)">31</text>
<text x="101.5" y="202.6" transform="rotate(-90 101.5 202.6)">32</text>
<text x="104" y="202.6" transform="rotate(-90 104 202.6)">1</text>
<text x="106.5" y="202.6" transform="rotate(-90 106.5 202.6)">2</text>
<text x="109.1" y="202.6" transform="rotate(-90 109.1 202.6)">9</text>
<text x="111.6" y="202.6" transform="rotate(-90 111.6 202.6)">10</text>
<text x="114.2" y="202.6" transform="rotate(-90 114.2 202.6)">11</text>
<text x="119.2" y="202.6" transform="rotate(-90 119.2 202.6)">12</text>
<text x="121.8" y="202.6" transform="rotate(-90 121.8 202.6)">13</text>
<text x="124.3" y="202.6" transform="rotate(-90 124.3 202.6)">14</text>
<text x="126.8" y="202.6" transform="rotate(-90 126.8 202.6)">15</text>
<text x="129.4" y="202.6" transform="rotate(-90 129.4 202.6)">16</text>
<text x="131.9" y="202.6" transform="rotate(-90 131.9 202.6)">17</text>
<text x="89.9" y="212.9" transform="rotate(-90 89.9 212.9)">ADC6</text>
<text x="92.4" y="212.9" transform="rotate(-90 92.4 212.9)">ADC7</text>
<text x="110.2" y="215.3" transform="rotate(-90 110.2 215.3)">PD5(T1)</text>
<text x="74.6" y="218.5" transform="rotate(-90 74.6 218.5)">PC0(ADC0)</text>
<text x="77.2" y="218.5" transform="rotate(-90 77.2 218.5)">PC1(ADC1)</text>
<text x="79.7" y="218.5" transform="rotate(-90 79.7 218.5)">PC2(ADC2)</text>
<text x="82.3" y="218.5" transform="rotate(-90 82.3 218.5)">PC3(ADC3)</text>
<text x="97.5" y="217.3" transform="rotate(-90 97.5 217.3)">PD0(RXD)</text>
<text x="100" y="217.1" transform="rotate(-90 100 217.1)">PD1(TXD)</text>
<text x="102.6" y="217.5" transform="rotate(-90 102.6 217.5)">PD2(INT0)</text>
<text x="105.1" y="217.5" transform="rotate(-90 105.1 217.5)">PD3(INT1)</text>
<text x="107.7" y="220.3" transform="rotate(-90 107.7 220.3)">PD4(XCK/T0)</text>
<text x="112.7" y="217.6" transform="rotate(-90 112.7 217.6)">PD6(AIN0)</text>
<text x="115.3" y="217.6" transform="rotate(-90 115.3 217.6)">PD7(AIN1)</text>
<text x="120.3" y="216.3" transform="rotate(-90 120.3 216.3)">PB0(ICP)</text>
<text x="122.9" y="218.5" transform="rotate(-90 122.9 218.5)">PB1(OC1A)</text>
<text x="125.4" y="221.9" transform="rotate(-90 125.4 221.9)">PB2(SS/OC1B)</text>
<text x="130.5" y="218.2" transform="rotate(-90 130.5 218.2)">PB4(MISO)</text>
<text x="133" y="217.1" transform="rotate(-90 133 217.1)">PB5(SCK)</text>
<text x="84.8" y="223.5" transform="rotate(-90 84.8 223.5)">PC4(ADC4/SDA)</text>
<text x="87.3" y="223.3" transform="rotate(-90 87.3 223.3)">PC5(ADC5/SCL)</text>
<text x="128" y="223.2" transform="rotate(-90 128 223.2)">PB3(MOSI/OC2)</text>
<text x="74.6" y="240.7" transform="rotate(-90 74.6 240.7)">PC6(/RESET)</text>
<text x="79.7" y="240.7" transform="rotate(-90 79.7 240.7)">AVCC</text>
<text x="82.3" y="240.7" transform="rotate(-90 82.3 240.7)">VCC</text>
<text x="84.8" y="240.7" transform="rotate(-90 84.8 240.7)">VCC</text>
<text x="89.9" y="240.7" transform="rotate(-90 89.9 240.7)">AREF</text>
<text x="100" y="240.7" transform="rotate(-90 100 240.7)">PB6(XTAL1/TOSC1)</text>
<text x="105.1" y="240.7" transform="rotate(-90 105.1 240.7)">PB7(XTAL2/TOSC2)</text>
<text x="125.4" y="240.7" transform="rotate(-90 125.4 240.7)">AGND</text>
<text x="128" y="240.7" transform="rotate(-90 128 240.7)">GND</text>
<text x="130.5" y="240.7" transform="rotate(-90 130.5 240.7)">GND</text>
<text x="73.5" y="247.7" transform="rotate(-90 73.5 247.7)">29</text>
<text x="78.6" y="247.7" transform="rotate(-90 78.6 247.7)">18</text>
<text x="81.1" y="246.5" transform="rotate(-90 81.1 246.5)">4</text>
<text x="83.7" y="246.5" transform="rotate(-90 83.7 246.5)">6</text>
<text x="88.8" y="247.7" transform="rotate(-90 88.8 247.7)">20</text>
<text x="98.9" y="246.5" transform="rotate(-90 98.9 246.5)">7</text>
<text x="104" y="246.5" transform="rotate(-90 104 246.5)">8</text>
<text x="124.3" y="246.5" transform="rotate(-90 124.3 246.5)">5</text>
<text x="126.8" y="246.5" transform="rotate(-90 126.8 246.5)">3</text>
<text x="129.4" y="247.7" transform="rotate(-90 129.4 247.7)">21</text>
</g>
<text font-size="2" fill="#808080" x="91.7" y="86.8" transform="rotate(-180 91.7 86.8)">accellerometer adapter</text>
<text font-size="1.8" fill="#800000" x="157.3" y="175" transform="rotate(-180 157.3 175)">+</text>
</svg>
